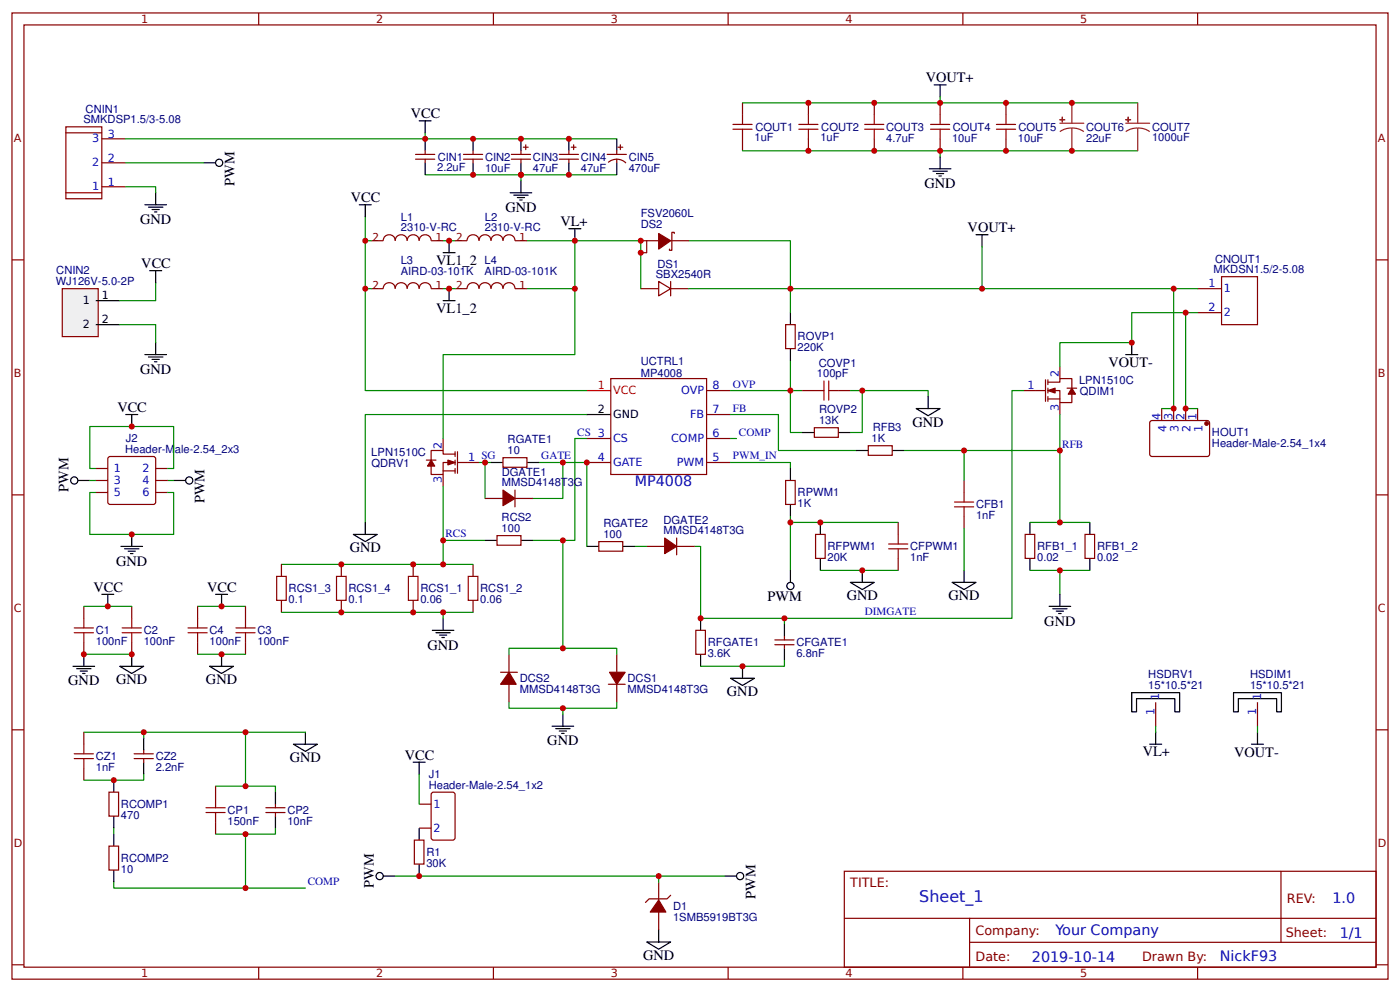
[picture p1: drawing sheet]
<svg xmlns="http://www.w3.org/2000/svg" width="309mm" height="219mm" viewBox="0 0 309 219" stroke-linecap="round" stroke-linejoin="round" font-family="sans-serif">
<g fill="none" stroke="#800" stroke-width=".26">
<path d="M2.6 2.9h304.1v213.2h-304.1zM5.3 5.5h298.7v208h-298.7zM57.1 2.9v2.6M109 2.9v2.6M160.9 2.9v2.6M212.7 2.9v2.6M264.6 2.9v2.6M14.6 28h7.9v15.9h-7.9zM14.6 29.3h7.9M22.5 35.9h5.3M22.5 30.6h5.3M91.8 34.1h4.2"/>
<path d="M91.8 35.1h4.2M93.9 33.3v.8M93.9 35.1v.8M102.4 34.1h4.2M102.4 35.1h4.2M104.5 33.3v.8M104.5 35.1v.8M113 34.1h4.2M113 35.1h4.2M115.1 33.3v.8M115.1 35.1v.8M115.6 32.5h1.1"/>
<path d="M116.2 32v1M123.6 34.1h4.2M123.6 35.1h4.2M125.7 33.3v.8M125.7 35.1v.8M126.2 32.5h1.1M126.7 32v1M134.1 34.1h4.3M134.4 35.9a2.85 2.85 0 0 1 3.9 .1M136.3 33.3v.8M136.3 35.1v.8M136.5 32.5h1.1"/>
<path d="M137.1 32v1M164 22.7v2.6M164 30.6v2.7M178.6 22.7v2.6M178.6 30.6v2.7M2.6 57.4h2.7M14.6 42.5h7.9M22.5 41.2h5.3M304 57.4h2.7M141.6 63.7h3.9M145.5 62.1l2.7 1.6-2.7 1.6zM148.2 63.7h3.9"/>
<path d="M148.2 62.1v3.2M173.6 71.6h2.1v5.3h-2.1zM264.6 63.7h5.3M264.6 69h5.3M269.9 61.1h7.9v10.5h-7.9zM129.6 96.8h5.3M134.9 83.6h21.2v21.1h-21.2zM156.1 96.8h5.3M156.1 91.5h5.3M156.1 86.2h5.3M177.3 86.2h2.6M179.9 94.4h5.3v2.1h-5.3z"/>
<path d="M185.2 86.2h2.7M191.8 98.4h5.3v2.1h-5.3zM254.1 93.1l.4-.3 12.5 .1 .2 .4v7.2l-.5 .3-12.4-.1-.3-.5zM256.6 90.2v2.6M259.3 90.2v2.6M261.9 90.2v2.6M264.6 90.2v2.6M2.6 109.2h2.7M21.2 103.4h2.6M21.2 106h2.6M21.2 108.7h2.6M23.9 101l.4-.2h9.8l.3 .5-.1 9.8-.4 .2h-9.8l-.3-.5z"/>
<path d="M34.4 103.4h2.6M34.4 106h2.6M34.4 108.7h2.6M107.2 110h3.9M109.8 118.2h5.3v2.1h-5.3zM111.1 101h5.3v2.1h-5.3zM113.8 110h3.9M113.8 108.2v3.7M129.6 102.1h5.3M132.3 119.5h5.3v2.2h-5.3zM149.5 118.7v3.7M156.1 102.1h5.3"/>
<path d="M173.6 106h2.1v5.3h-2.1zM180.2 118h2.1v5.2h-2.1zM226.5 118h2.1v5.2h-2.1zM239.7 118h2.1v5.2h-2.1zM304 109.2h2.7M18.5 133.8v2.7M29.1 133.8v2.7M43.7 133.8v2.7M54.2 133.8v2.7M62.2 124.6v2.6M62.2 132.5v2.6M75.4 124.6v2.6"/>
<path d="M75.4 132.5v2.6M91.3 124.6v2.6M91.3 132.5v2.6M104.5 124.6v2.6M104.5 132.5v2.6M142.9 120.6h3.9M149.5 120.6h4M153.7 139.1h2.1v5.3h-2.1zM18.5 141.8v2.6M29.1 141.8v2.6M43.7 141.8v2.6M54.2 141.8v2.6"/>
<path d="M110.6 148.4h3.7M112.4 144.4v4M112.4 151v4M134.4 151h3.7M136.3 144.4v4M136.3 151v4M171.2 142.3h4.2M171.2 141.2h4.2M173.3 140.4v.8M173.3 142.3v.8M255.3 155v5.3M277.8 155v5.3"/>
<path d="M2.6 161.1h2.7M24.1 174.8h2.1v5.3h-2.1zM29.6 167.4h4.3M29.6 166.4h4.3M31.7 165.6v.8M31.7 167.4v.8M47.6 173.5v2.7M58.7 179.3h4.3M58.7 178.3h4.3M60.9 177.5v.8M60.9 179.3v.8M92.6 177.5h2.6"/>
<path d="M95.3 175.1l.5-.3h4.2l.5 .3v9.8l-.2 .4-4.5 .1-.5-.2zM304 161.1h2.7M24.1 186.7h2.1v5.3h-2.1zM47.6 181.5v2.6M92.6 182.8h2.6M145.5 194.7v3.9M148.2 197.6l-.8 .8h-4l-.8 .8M186.5 192.3h117.5v21.2h-117.5zM283 192.3v15.7M2.6 212.9h2.7M57.1 213.5v2.6M109 213.5v2.6"/>
<path d="M145.5 201.3v4M160.9 213.5v2.6M186.6 202.7h117.3M212.7 213.5v2.6M214.2 208h89.7M214.2 202.7v10.6M264.6 213.5v2.6M304 212.9h2.7"/>
</g>
<g fill="none" stroke="#080" stroke-width=".26">
<path d="M27.8 35.9h17.2M93.9 29.3v1.3h-66.1M93.9 30.6h42.4M93.9 38.6h42.4M115.1 38.6v1.3M164 22.7h87.4M164 33.3h87.4M207.7 21.4v1.3M207.7 33.3v1.3M27.8 41.2h6.6v1.3M80.7 47.8v38.4h48.9M80.7 53.1h1.3"/>
<path d="M97.9 53.1h2.6M116.4 53.1h10.6M127 53.1h14.6v10.6M127 53.1v10.6h-10.6M152.1 53.1h22.5v10.6h-22.5M217 54.5v9.2M80.7 63.7h1.3M97.9 63.7h2.6M174.6 79.6v6.6h2.7M259.3 63.7v26.5h-2.7M261.9 69v21.2h2.7M264.6 63.7h-90v5.3"/>
<path d="M264.6 69h-14.6v6.6h-15.8v5.3M129.6 91.5h-48.9v23.8M129.6 96.8h-2.6v22.5h-9.3M161.4 86.2h13.2v9.3h2.7M161.4 91.5h10.6v7.9h17.2M161.4 96.8h1.3M187.9 86.2h2.6M199.8 99.4h34.4v15.9M205.1 87.5v-1.3h-14.6v9.3h-2.6M213 99.4v6.6M226.2 86.2h-2.6v50.3h-50.3M234.2 91.5v7.9"/>
<path d="M19.8 106h1.4M21.2 103.4h-1.4v-9.3h18.6v9.3h-1.4M21.2 108.7h-1.4v9.3h18.6v-9.3h-1.4M37 106h1.4M105.8 102.1h1.4v7.9M107.2 119.3h-9.3v5.3M107.2 102.1h1.3M117.7 110h6.7v-7.9h5.2v18.5M119.1 102.1h5.3M124.4 119.3v23.8M161.4 102.1h13.2v1.3M174.6 114v11.9"/>
<path d="M174.6 115.3h23.8M213 116.6v9.3M227.5 115.3h13.3M18.5 133.8h10.6M43.7 133.8h10.5M62.2 135.1h42.3M62.2 124.6h42.3M97.9 135.1v1.4M140.2 120.6h2.7M153.5 120.6h1.3v15.9h18.5v1.3M181.2 125.9h17.2M227.5 125.9h13.3"/>
<path d="M234.2 125.9v5.3M18.5 144.4h10.6M43.7 144.4h10.5M112.4 144.4v-1.3h23.9v1.3M112.4 155v1.3h23.9v-1.3M124.4 156.3v1.3M173.3 145.7v1.4h-18.5M18.5 161.6h13.2v1.3M31.7 170.9v1.3h-13.2M31.7 161.6h22.5v11.9M47.6 173.5h13.3v1.3M54.2 161.6h13.3"/>
<path d="M92.6 170.9v6.6M255.3 160.3v1.3M277.8 160.3v1.3M25.1 182.8v1.3M54.2 184.1v11.9h-29.1v-1.3M54.2 196h13.3M60.9 182.8v1.3h-13.3M87.3 193.4h58.2v1.3M145.5 193.4h14.6"/>
</g>
<path d="M82 53.1h2.7a1.32 1.32 0 0 1 1.3-1.3 1.32 1.32 0 0 1 1.3 1.3 1.32 1.32 0 0 1 1.3-1.3 1.32 1.32 0 0 1 1.4 1.3 1.32 1.32 0 0 1 1.3-1.3 1.32 1.32 0 0 1 1.3 1.3 1.32 1.32 0 0 1 1.3-1.3 1.32 1.32 0 0 1 1.3 1.3h2.7M100.5 53.1h2.7a1.32 1.32 0 0 1 1.3-1.3 1.32 1.32 0 0 1 1.3 1.3 1.32 1.32 0 0 1 1.4-1.3 1.32 1.32 0 0 1 1.3 1.3 1.32 1.32 0 0 1 1.3-1.3 1.32 1.32 0 0 1 1.3 1.3 1.32 1.32 0 0 1 1.3-1.3 1.32 1.32 0 0 1 1.4 1.3h2.6M82 63.7h2.7a1.32 1.32 0 0 1 1.3-1.3 1.32 1.32 0 0 1 1.3 1.3 1.32 1.32 0 0 1 1.3-1.3 1.32 1.32 0 0 1 1.4 1.3 1.32 1.32 0 0 1 1.3-1.3 1.32 1.32 0 0 1 1.3 1.3 1.32 1.32 0 0 1 1.3-1.3 1.32 1.32 0 0 1 1.3 1.3h2.7M100.5 63.7h2.7a1.32 1.32 0 0 1 1.3-1.3 1.32 1.32 0 0 1 1.3 1.3 1.32 1.32 0 0 1 1.4-1.3 1.32 1.32 0 0 1 1.3 1.3 1.32 1.32 0 0 1 1.3-1.3 1.32 1.32 0 0 1 1.3 1.3 1.32 1.32 0 0 1 1.3-1.3 1.32 1.32 0 0 1 1.4 1.3h2.6" fill="none" stroke="#840000" stroke-width=".26"/>
<g fill="none" stroke="#000" stroke-width=".26">
<path d="M206.4 18.7h2.6M207.7 18.7v2.7M45 35.9h2.6M92.6 26.7h2.6M93.9 26.7v2.6M93.9 30.6v2.7M93.9 35.9v2.7M104.5 30.6v2.7M104.5 35.9v2.7M115.1 30.6v2.7M115.1 35.9v2.7M115.1 39.9v2.6"/>
<path d="M125.7 30.6v2.7M125.7 35.9v2.7M136.3 30.6v2.7M136.3 35.9v2.7M205.3 37.3h4.8M206.1 37.8h3.2M206.9 38.3h1.6M207.4 38.8h.6M207.7 34.6v2.7M32 45.2h4.8M32.8 45.7h3.2M33.6 46.2h1.6"/>
<path d="M34.1 46.8h.6M34.4 42.5v2.7M79.4 45.2h2.6M80.7 45.2v2.6M97.9 55.8h2.6M99.2 53.1v2.7M112.7 42.5h4.8M113.5 43.1h3.2M114.3 43.6h1.6M114.8 44.1h.6M125.7 50.5h2.6M127 50.5v2.6"/>
<path d="M215.6 51.8h2.7M217 51.8v2.7M97.9 66.4h2.6M99.2 63.7v2.7M174.6 69v2.6M174.6 76.9v2.7M248.7 78.3h2.7M250 75.6v2.7M129.6 91.5h5.3M177.3 95.5h2.6M185.2 95.5h2.7M189.2 99.4h2.6"/>
<path d="M197.1 99.4h2.7M202.4 90.2h5.3l-2.6 1.6zM205.1 87.5v2.7M17.2 106h2.6M29.1 118v2.6M38.4 106h2.6M78.1 118h5.2l-2.6 1.5zM80.7 115.3v2.7M107.2 119.3h2.6M108.5 102.1h2.6M115.1 119.3h2.6M116.4 102.1h2.7"/>
<path d="M174.6 103.4v2.6M174.6 111.3v2.7M181.2 115.3v2.7M227.5 115.3v2.7M240.8 115.3v2.7M22.5 131.2h2.6M23.8 131.2v2.6M26.7 120.6h4.8M27.5 121.1h3.2M28.3 121.7h1.6M28.8 122.2h.6M47.6 131.2h2.7"/>
<path d="M48.9 131.2v2.6M95.5 139.1h4.8M96.3 139.6h3.2M97.9 136.5v2.6M129.6 120.6h2.7M137.6 120.6h2.6M154.8 136.5v2.6M173.3 137.8v2.6M174.6 125.9v2.6M181.2 123.2v2.7M187.9 128.5h5.2l-2.6 1.6zM190.5 125.9v2.6"/>
<path d="M210.3 128.5h5.3l-2.6 1.6zM213 125.9v2.6M227.5 123.2v2.7M231.8 133.8h4.7M232.6 134.4h3.1M233.4 134.9h1.5M233.9 135.4h.5M234.2 131.2v2.6M240.8 123.2v2.7M16.1 147.1h4.8M16.9 147.6h3.2M17.7 148.1h1.6"/>
<path d="M18.3 148.6h.5M18.5 144.4v2.7M26.5 147.1h5.2l-2.6 1.5zM29.1 144.4v2.7M46.3 147.1h5.3l-2.7 1.5zM48.9 144.4v2.7M97.1 140.2h1.6M97.6 140.7h.6M124.4 157.6v2.7M154.8 144.4v2.7M161.4 149.7h5.3l-2.7 1.6zM164 147.1v2.6"/>
<path d="M173.3 143.1v2.6M250 152.9h10.6v4.2h-1v-2.9h-8.5v2.9h-1.1zM272.5 152.9h10.6v4.2h-1.1v-2.9h-8.4v2.9h-1.1zM25.1 172.2v2.6M31.7 162.9v2.7M31.7 168.2v2.7M60.9 174.8v2.7M64.8 164.3h5.3l-2.6 1.5zM67.5 161.6v2.7M122 160.3h4.7M122.8 160.8h3.1M123.6 161.3h1.5"/>
<path d="M124.1 161.9h.5M254 164.3h2.6M255.3 161.6v2.7M276.5 164.3h2.6M277.8 161.6v2.7M25.1 180.1v2.7M25.1 184.1v2.6M25.1 192v2.7M60.9 180.1v2.7M84.7 193.4h2.6M160.1 193.4h2.6M142.9 207.9h5.3l-2.7 1.6z"/>
<path d="M145.5 205.3v2.6"/>
<circle cx="48.4" cy="35.9" r=".79"/>
<circle cx="16.4" cy="106" r=".79"/>
<circle cx="41.8" cy="106" r=".79"/>
<circle cx="174.6" cy="129.3" r=".79"/>
<circle cx="83.9" cy="193.4" r=".79"/>
<circle cx="163.5" cy="193.4" r=".79"/>
</g>
<path d="M129.6 86.2h5.3" fill="none" stroke="#f00" stroke-width=".26"/>
<g fill="#800" stroke="#800" stroke-width=".26">
<path d="M111.1 108.2l2.7 1.8-2.7 1.6z"/>
<path d="M146.8 118.7l2.7 1.9-2.7 1.6z"/>
<path d="M134.7 148.4h3.4l-1.8 2.6z"/>
<path d="M112.4 148.4l1.6 2.6h-3.4z"/>
<path d="M145.5 198.6l1.6 2.7h-3.4z"/>
<circle cx="266.6" cy="93.5" r=".4"/>
</g>
<g fill="none" stroke="#a00000" stroke-width=".26">
<path d="M161.9 28.5h4.3M161.9 27.5h4.3M164 25.3v2.2M164 28.5v2.1M176.5 28.5h4.2M176.5 27.5h4.2M178.6 25.3v2.2M178.6 28.5v2.1M179.9 86.2h2.1M182 84.1v4.2M183.1 84.1v4.2M183.1 86.2h2.1"/>
<path d="M16.4 138.6h4.2M16.4 139.6h4.2M18.5 136.5v2.1M18.5 139.6v2.2M27 138.6h4.2M27 139.6h4.2M29.1 136.5v2.1M29.1 139.6v2.2M41.5 138.6h4.3M41.5 139.6h4.3M43.7 136.5v2.1M43.7 139.6v2.2"/>
<path d="M52.1 138.6h4.3M52.1 139.6h4.3M54.2 136.5v2.1M54.2 139.6v2.2M61.1 127.2h2.1v5.3h-2.1zM74.3 127.2h2.2v5.3h-2.2zM90.2 127.2h2.1v5.3h-2.1zM103.5 127.2h2.1v5.3h-2.1zM45.5 179.3h4.2M45.5 178.3h4.2M47.6 176.2v2.1M47.6 179.3v2.2"/>
</g>
<path d="M234.2 27.2h5.2M236.8 28.3l1.4 .1 1.2 .7M236.8 28.3l-1.4 .1-1.2 .7M236.8 22.7v4.5M236.8 28.3v5M248.7 27.2h5.3M251.4 28.3l1.3 .1 1.3 .7M251.4 28.3l-1.4 .1-1.3 .7M251.4 22.7v4.5M251.4 28.3v5" fill="none" stroke="#8d2323" stroke-width=".26"/>
<g fill="#8d2323" stroke="#8d2323" stroke-width=".26">
<path d="M248.7 26.4h1.1z"/>
<path d="M249.2 25.9l.1 1z"/>
<path d="M234.2 26.4h1z"/>
<path d="M234.7 25.9v1z"/>
</g>
<path d="M13.8 63.7h7.9v10.6h-7.9z" fill="#efefef" stroke="#800" stroke-width=".26"/>
<g fill="none" stroke="#000" stroke-width=".26">
<path d="M33.1 59.7h2.6M34.4 59.7v2.7M21.2 66.4h5.3M21.2 71.6h5.3M32 78.3h4.8M32.8 78.8h3.2M33.6 79.3h1.6M34.1 79.9h.6M34.4 75.6v2.7M27.8 91.5h2.6M29.1 91.5v2.6M91.3 168.2h2.6"/>
<path d="M92.6 168.2v2.7M92.6 182.8v2.6M92.6 190.7v2.7"/>
</g>
<path d="M26.5 71.6h7.9v4M34.4 62.4v4h-7.9M127 63.7v14.6h-29.1v18.5M97.9 107.4v11.9" fill="none" stroke="#080" stroke-width=".26"/>
<g fill="none" stroke="#800" stroke-width=".26">
<path d="M193.1 22.7v2.6M193.1 30.6v2.7M207.7 22.7v2.6M207.7 30.6v2.7M222.2 22.7v2.6M222.2 30.6v2.7M141.6 53.1h3.9M142.9 53.1v2.7h-1.3M148.2 53.1h3.9M149 51.5v-.2h-.6v3.9h-.5v-.2M97.9 96.8v2.6M100.5 99.7v1.1"/>
<path d="M101.1 99.7v4.8M226.2 86.2h4.8M231 83.8v4.8M231.5 84.3h2.7v-.7h2.6v2.1M231.5 86.2h2.7v2.6h2.6v-1.8M231.5 88.1h2.7M231.5 83.8v1.1M231.5 85.7v1M231.5 87.5v1.1M234.2 80.9v2.7M234.2 88.8v2.7M235.7 85.7h2.2"/>
<path d="M94.2 101.5h2.1M97.9 103.9h2.6M97.9 104.7v2.7M100.5 100.2h-2.6v-.8h-2.7v2.1M100.5 102.1h-2.6v2.6h-2.7v-1.8M100.5 101.5v1.1M100.5 103.4v1.1M101.1 102.1h4.7M198.4 115.3v2.7M213 106v2.7M213 114v2.6M198.4 123.2v2.7"/>
<path d="M18.5 161.6v2.7M18.5 169.5v2.7M91.5 185.4h2.2v5.3h-2.2z"/>
</g>
<g fill="#800" stroke="#800" stroke-width=".26">
<path d="M145.5 51.5l2.7 1.6-2.7 1.9z"/>
<path d="M99 101.5l1.5 .6-1.5 .5z"/>
<path d="M95.2 101.5l.8 1.4h-1.5z"/>
<path d="M231.5 86.2l1.6-.5v1z"/>
<path d="M236.8 85.7l.8 1.3h-1.6z"/>
</g>
<g fill="none" stroke="#a00000" stroke-width=".26">
<path d="M191 28.5h4.3M191 27.5h4.3M193.1 25.3v2.2M193.1 28.5v2.1M205.6 28.5h4.2M205.6 27.5h4.2M207.7 25.3v2.2M207.7 28.5v2.1M220.1 28.5h4.3M220.1 27.5h4.3M222.2 25.3v2.2M222.2 28.5v2.1"/>
<path d="M198.4 118v2.1M210.9 111.9h4.2M210.9 110.8h4.2M213 108.7v2.1M213 111.9v2.1M196.3 121.1h4.3M196.3 120.1h4.3M198.4 121.1v2.1M16.4 167.4h4.2M16.4 166.4h4.2M18.5 164.3v2.1M18.5 167.4v2.1"/>
</g>
<g fill="#c00">
<circle cx="259.3" cy="63.7" r=".66"/>
<circle cx="97.9" cy="119.3" r=".66"/>
<circle cx="97.9" cy="124.6" r=".66"/>
<circle cx="127" cy="63.7" r=".66"/>
<circle cx="193.1" cy="22.7" r=".66"/>
<circle cx="193.1" cy="33.3" r=".66"/>
<circle cx="141.6" cy="55.8" r=".66"/>
<circle cx="141.6" cy="53.1" r=".66"/>
<circle cx="80.7" cy="53.1" r=".66"/>
<circle cx="127" cy="53.1" r=".66"/>
<circle cx="75.4" cy="135.1" r=".66"/>
<circle cx="75.4" cy="124.6" r=".66"/>
<circle cx="236.8" cy="33.3" r=".66"/>
<circle cx="236.8" cy="22.7" r=".66"/>
<circle cx="178.6" cy="22.7" r=".66"/>
<circle cx="178.6" cy="33.3" r=".66"/>
<circle cx="207.7" cy="22.7" r=".66"/>
<circle cx="207.7" cy="33.3" r=".66"/>
<circle cx="124.4" cy="119.3" r=".66"/>
<circle cx="99.2" cy="53.1" r=".66"/>
<circle cx="104.5" cy="30.6" r=".66"/>
<circle cx="261.9" cy="90.2" r=".66"/>
<circle cx="261.9" cy="69" r=".66"/>
<circle cx="250" cy="75.6" r=".66"/>
<circle cx="181.2" cy="115.3" r=".66"/>
<circle cx="25.1" cy="172.2" r=".66"/>
<circle cx="213" cy="99.4" r=".66"/>
<circle cx="54.2" cy="161.6" r=".66"/>
<circle cx="54.2" cy="184.1" r=".66"/>
<circle cx="107.2" cy="102.1" r=".66"/>
<circle cx="174.6" cy="63.7" r=".66"/>
<circle cx="174.6" cy="115.3" r=".66"/>
<circle cx="129.6" cy="102.1" r=".66"/>
<circle cx="173.3" cy="136.5" r=".66"/>
<circle cx="174.6" cy="86.2" r=".66"/>
<circle cx="164" cy="147.1" r=".66"/>
<circle cx="124.4" cy="102.1" r=".66"/>
<circle cx="54.2" cy="173.5" r=".66"/>
<circle cx="31.7" cy="161.6" r=".66"/>
<circle cx="54.2" cy="196" r=".66"/>
<circle cx="234.2" cy="125.9" r=".66"/>
<circle cx="234.2" cy="115.3" r=".66"/>
<circle cx="190.5" cy="86.2" r=".66"/>
<circle cx="217" cy="63.7" r=".66"/>
<circle cx="97.9" cy="135.1" r=".66"/>
<circle cx="124.4" cy="156.3" r=".66"/>
<circle cx="234.2" cy="99.4" r=".66"/>
<circle cx="154.8" cy="136.5" r=".66"/>
<circle cx="18.5" cy="144.4" r=".66"/>
<circle cx="29.1" cy="144.4" r=".66"/>
<circle cx="23.8" cy="133.8" r=".66"/>
<circle cx="48.9" cy="133.8" r=".66"/>
<circle cx="48.9" cy="144.4" r=".66"/>
<circle cx="259.3" cy="90.2" r=".66"/>
<circle cx="93.9" cy="30.6" r=".66"/>
<circle cx="115.1" cy="30.6" r=".66"/>
<circle cx="115.1" cy="38.6" r=".66"/>
<circle cx="125.7" cy="30.6" r=".66"/>
<circle cx="125.7" cy="38.6" r=".66"/>
<circle cx="104.5" cy="38.6" r=".66"/>
<circle cx="124.4" cy="143.1" r=".66"/>
<circle cx="190.5" cy="125.9" r=".66"/>
<circle cx="145.5" cy="193.4" r=".66"/>
<circle cx="91.3" cy="124.6" r=".66"/>
<circle cx="91.3" cy="135.1" r=".66"/>
<circle cx="99.2" cy="63.7" r=".66"/>
<circle cx="80.7" cy="63.7" r=".66"/>
<circle cx="29.1" cy="118" r=".66"/>
<circle cx="92.6" cy="193.4" r=".66"/>
<circle cx="222.2" cy="22.7" r=".66"/>
<circle cx="222.2" cy="33.3" r=".66"/>
<circle cx="29.1" cy="94.1" r=".66"/>
</g>
<text font-size="3.5" fill="#00f" x="203.1" y="199.1">Sheet_1</text>
<g font-size="3.2">
<text x="204.5" y="18.2">VOUT+</text>
<text x="90.8" y="26.1">VCC</text>
<text x="51.8" y="41" transform="rotate(-90 51.8 41)">PWM</text>
<text x="204.3" y="41.5">GND</text>
<text x="77.5" y="44.7">VCC</text>
<text x="111.7" y="46.8">GND</text>
<text x="31" y="49.4">GND</text>
<text x="123.8" y="50">VL+</text>
<text x="213.8" y="51.3">VOUT+</text>
<text x="31.2" y="59.2">VCC</text>
<text x="96.4" y="58.4">VL1_2</text>
<text x="96.4" y="69">VL1_2</text>
<text x="31" y="82.5">GND</text>
<text x="244.9" y="81">VOUT-</text>
<text x="25.9" y="91">VCC</text>
<text x="201.6" y="94.1">GND</text>
<text x="15.2" y="108.6" transform="rotate(-90 15.2 108.6)">PWM</text>
<text x="45.2" y="111.1" transform="rotate(-90 45.2 111.1)">PWM</text>
<text x="25.7" y="124.8">GND</text>
<text x="77.3" y="121.9">GND</text>
<text x="20.6" y="130.7">VCC</text>
<text x="45.8" y="130.7">VCC</text>
<text x="169.6" y="132.7">PWM</text>
<text x="187.1" y="132.5">GND</text>
<text x="209.5" y="132.5">GND</text>
<text x="94.5" y="143.4">GND</text>
<text x="230.7" y="138.1">GND</text>
<text x="15.1" y="151.3">GND</text>
<text x="25.7" y="151">GND</text>
<text x="45.5" y="151">GND</text>
<text x="160.6" y="153.7">GND</text>
<text x="89.4" y="167.7">VCC</text>
<text x="120.9" y="164.5">GND</text>
<text x="252.5" y="166.9">VL+</text>
<text x="272.7" y="167">VOUT-</text>
<text x="64" y="168.2">GND</text>
<text x="82.6" y="195.9" transform="rotate(-90 82.6 195.9)">PWM</text>
<text x="166.9" y="198.4" transform="rotate(-90 166.9 198.4)">PWM</text>
<text x="142.1" y="211.9">GND</text>
</g>
<g font-size="3.2" fill="#00f">
<text x="140.2" y="107.4">MP4008</text>
<text x="294.4" y="199.2">1.0</text>
<text x="233.2" y="206.4">Your Company</text>
<text x="296" y="207">1/1</text>
<text x="228" y="212.3">2019-10-14</text>
<text x="269.5" y="212.2">NickF93</text>
</g>
<g font-size="2.8" fill="#800">
<text x="187.9" y="195.7">TITLE:</text>
<text x="284.3" y="199.2">REV:</text>
<text x="215.5" y="206.4">Company:</text>
<text x="284.1" y="206.9">Sheet:</text>
<text x="215.5" y="212.1">Date:</text>
<text x="252.3" y="212.2">Drawn By:</text>
</g>
<g font-size="2.5" fill="#800">
<text x="31.2" y="5.1">1</text>
<text x="83.1" y="5.1">2</text>
<text x="134.9" y="5.1">3</text>
<text x="186.8" y="5.1">4</text>
<text x="238.7" y="5.1">5</text>
<text x="3" y="31.4">A</text>
<text x="304.4" y="31.4">A</text>
<text x="3" y="83.3">B</text>
<text x="304.4" y="83.3">B</text>
<text x="3" y="135.1">C</text>
<text x="304.4" y="135.1">C</text>
<text x="3" y="187">D</text>
<text x="304.4" y="187">D</text>
<text x="31.2" y="215.7">1</text>
<text x="83.1" y="215.7">2</text>
<text x="134.9" y="215.7">3</text>
<text x="186.8" y="215.7">4</text>
<text x="238.7" y="215.7">5</text>
</g>
<g font-size="2.5" fill="#000080">
<text x="18.4" y="27.2">SMKDSP1.5/3-5.08</text>
<text x="18.9" y="24.9">CNIN1</text>
<text x="166.9" y="28.9">COUT1</text>
<text x="181.5" y="28.9">COUT2</text>
<text x="195.8" y="28.8">COUT3</text>
<text x="210.5" y="28.9">COUT4</text>
<text x="225" y="28.9">COUT5</text>
<text x="240" y="28.9">COUT6</text>
<text x="254.5" y="28.9">COUT7</text>
<text x="96.7" y="35.5">CIN1</text>
<text x="107.2" y="35.5">CIN2</text>
<text x="117.7" y="35.5">CIN3</text>
<text x="128.3" y="35.5">CIN4</text>
<text x="138.9" y="35.5">CIN5</text>
<text x="166.7" y="31.2">1uF</text>
<text x="181.2" y="31.2">1uF</text>
<text x="195.8" y="31.2">4.7uF</text>
<text x="210.3" y="31.2">10uF</text>
<text x="224.9" y="31.2">10uF</text>
<text x="240" y="31.2">22uF</text>
<text x="254.5" y="31.2">1000uF</text>
<text x="96.6" y="37.8">2.2uF</text>
<text x="107.2" y="37.9">10uF</text>
<text x="117.7" y="37.9">47uF</text>
<text x="128.3" y="37.9">47uF</text>
<text x="138.9" y="37.9">470uF</text>
<text x="141.6" y="47.8">FSV2060L</text>
<text x="88.6" y="51">2310-V-RC</text>
<text x="88.6" y="48.7">L1</text>
<text x="107.1" y="51">2310-V-RC</text>
<text x="107.1" y="48.7">L2</text>
<text x="141.6" y="50.2">DS2</text>
<text x="88.5" y="58.3">L3</text>
<text x="107.1" y="58.3">L4</text>
<text x="145.2" y="59.1">DS1</text>
<text x="268.4" y="58.1">CNOUT1</text>
<text x="12.3" y="62.9">WJ126V-5.0-2P</text>
<text x="12.4" y="60.4">CNIN2</text>
<text x="88.5" y="60.6">AIRD-03-101K</text>
<text x="107.1" y="60.6">AIRD-03-101K</text>
<text x="144.9" y="61.3">SBX2540R</text>
<text x="268.1" y="60.3">MKDSN1.5/2-5.08</text>
<text x="176.2" y="77.5">220K</text>
<text x="176.2" y="75.1">ROVP1</text>
<text x="141.6" y="83.2">MP4008</text>
<text x="141.6" y="80.5">UCTRL1</text>
<text x="180.5" y="83.3">100pF</text>
<text x="180.9" y="81">COVP1</text>
<text x="238.4" y="84.8">LPN1510C</text>
<text x="238.6" y="87.2">QDIM1</text>
<text x="181" y="93.6">13K</text>
<text x="181" y="91.2">ROVP2</text>
<text x="192.8" y="95.1">RFB3</text>
<text x="27.6" y="100">Header-Male-2.54_2x3</text>
<text x="27.8" y="97.5">J2</text>
<text x="82" y="100.7">LPN1510C</text>
<text x="112.1" y="100.2">10</text>
<text x="112.1" y="97.8">RGATE1</text>
<text x="192.6" y="97.6">1K</text>
<text x="267.8" y="98.6">Header-Male-2.54_1x4</text>
<text x="267.8" y="96.2">HOUT1</text>
<text x="82" y="103">QDRV1</text>
<text x="110.9" y="107.4">MMSD4148T3G</text>
<text x="110.9" y="105">DGATE1</text>
<text x="176.2" y="111.9">1K</text>
<text x="176.2" y="109.5">RPWM1</text>
<text x="215.6" y="112.2">CFB1</text>
<text x="110.8" y="117.4">100</text>
<text x="110.8" y="115">RCS2</text>
<text x="133.3" y="118.7">100</text>
<text x="133.3" y="116.3">RGATE2</text>
<text x="146.6" y="118">MMSD4148T3G</text>
<text x="146.6" y="115.6">DGATE2</text>
<text x="215.6" y="114.6">1nF</text>
<text x="182.8" y="123.9">20K</text>
<text x="182.8" y="121.5">RFPWM1</text>
<text x="201.1" y="123.8">1nF</text>
<text x="201.1" y="121.5">CFPWM1</text>
<text x="229.1" y="123.9">0.02</text>
<text x="229.1" y="121.5">RFB1_1</text>
<text x="242.4" y="123.9">0.02</text>
<text x="242.4" y="121.5">RFB1_2</text>
<text x="63.8" y="130.7">RCS1_3</text>
<text x="77" y="130.7">RCS1_4</text>
<text x="92.9" y="130.7">RCS1_1</text>
<text x="106.1" y="130.7">RCS1_2</text>
<text x="63.8" y="133.1">0.1</text>
<text x="77" y="133.1">0.1</text>
<text x="92.9" y="133.1">0.06</text>
<text x="106.1" y="133.1">0.06</text>
<text x="21.2" y="142.3">100nF</text>
<text x="21.2" y="140">C1</text>
<text x="31.7" y="142.3">100nF</text>
<text x="31.8" y="140">C2</text>
<text x="46.3" y="142.3">100nF</text>
<text x="46.3" y="140">C4</text>
<text x="56.9" y="142.3">100nF</text>
<text x="56.9" y="140">C3</text>
<text x="156.4" y="142.6">RFGATE1</text>
<text x="175.9" y="142.6">CFGATE1</text>
<text x="156.4" y="145">3.6K</text>
<text x="175.9" y="145">6.8nF</text>
<text x="253.7" y="149.7">HSDRV1</text>
<text x="276.2" y="149.7">HSDIM1</text>
<text x="114.8" y="153">MMSD4148T3G</text>
<text x="114.8" y="150.5">DCS2</text>
<text x="138.6" y="153">MMSD4148T3G</text>
<text x="138.6" y="150.6">DCS1</text>
<text x="253.7" y="152.1">15*10.5*21</text>
<text x="276.2" y="152.1">15*10.5*21</text>
<text x="21.2" y="167.8">CZ1</text>
<text x="34.4" y="167.8">CZ2</text>
<text x="21.2" y="170.1">1nF</text>
<text x="34.4" y="170.1">2.2nF</text>
<text x="94.7" y="171.6">J1</text>
<text x="26.7" y="178.4">RCOMP1</text>
<text x="50.3" y="179.7">CP1</text>
<text x="63.5" y="179.7">CP2</text>
<text x="94.7" y="174">Header-Male-2.54_1x2</text>
<text x="26.7" y="180.8">470</text>
<text x="50.3" y="182.1">150nF</text>
<text x="63.5" y="182.1">10nF</text>
<text x="26.7" y="190.2">RCOMP2</text>
<text x="94.2" y="191.3">30K</text>
<text x="94.2" y="188.9">R1</text>
<text x="26.7" y="192.6">10</text>
<text x="148.7" y="203.2">1SMB5919BT3G</text>
<text x="148.7" y="200.8">D1</text>
</g>
<g font-size="2.5" fill="#00f">
<text x="20.4" y="31.4">3</text>
<text x="23.8" y="35.7">2</text>
<text x="23.8" y="30.4">3</text>
<text x="20.4" y="36.7">2</text>
<text x="23.8" y="41">1</text>
<text x="20.4" y="42">1</text>
<text x="267" y="63.4">1</text>
<text x="270.4" y="64.5">1</text>
<text x="267" y="68.7">2</text>
<text x="270.4" y="69.8">2</text>
<text x="233.9" y="83.3" transform="rotate(-90 233.9 83.3)">2</text>
<text x="150.5" y="87">OVP</text>
<text x="157.4" y="85.9">8</text>
<text x="161.9" y="85.5">OVP</text>
<text x="227" y="85.9">1</text>
<text x="152.5" y="92.3">FB</text>
<text x="157.4" y="91.2">7</text>
<text x="161.9" y="90.8">FB</text>
<text x="233.9" y="90.7" transform="rotate(-90 233.9 90.7)">3</text>
<text x="256.4" y="92.7" transform="rotate(-90 256.4 92.7)">4</text>
<text x="257.7" y="95.4" transform="rotate(-90 257.7 95.4)">4</text>
<text x="259" y="92.7" transform="rotate(-90 259 92.7)">3</text>
<text x="260.3" y="95.4" transform="rotate(-90 260.3 95.4)">3</text>
<text x="261.7" y="92.7" transform="rotate(-90 261.7 92.7)">2</text>
<text x="263" y="95.4" transform="rotate(-90 263 95.4)">2</text>
<text x="264.3" y="92.7" transform="rotate(-90 264.3 92.7)">1</text>
<text x="265.6" y="95.4" transform="rotate(-90 265.6 95.4)">1</text>
<text x="97.6" y="99.2" transform="rotate(-90 97.6 99.2)">2</text>
<text x="103.5" y="101.8">1 SG</text>
<text x="119.6" y="101.4">GATE</text>
<text x="127.5" y="96.1">CS 3</text>
<text x="132" y="101.8">4</text>
<text x="135.5" y="97.6">CS</text>
<text x="148.3" y="97.6">COMP</text>
<text x="157.4" y="101.8">5</text>
<text x="157.4" y="96.5">6</text>
<text x="161.9" y="101.4">PWM_IN</text>
<text x="163.2" y="96.1">COMP</text>
<text x="234.7" y="98.8">RFB</text>
<text x="25.1" y="104.2">1</text>
<text x="25.1" y="106.8">3</text>
<text x="31.5" y="104.2">2</text>
<text x="31.5" y="106.8">4</text>
<text x="97.6" y="106.6" transform="rotate(-90 97.6 106.6)">3</text>
<text x="135.5" y="102.9">GATE</text>
<text x="149.5" y="102.9">PWM</text>
<text x="25.1" y="109.5">5</text>
<text x="31.5" y="109.5">6</text>
<text x="98.4" y="118.6">RCS</text>
<text x="191" y="135.8">DIMGATE</text>
<text x="256.1" y="154.5" transform="rotate(-90 256.1 154.5)">1</text>
<text x="278.6" y="154.5" transform="rotate(-90 278.6 154.5)">1</text>
<text x="255.1" y="157.9" transform="rotate(-90 255.1 157.9)">1</text>
<text x="277.5" y="157.9" transform="rotate(-90 277.5 157.9)">1</text>
<text x="95.8" y="178.3">1</text>
<text x="95.8" y="183.6">2</text>
<text x="68" y="195.3">COMP</text>
</g>
<g font-size="2.5">
<text x="18.3" y="67.2">1</text>
<text x="22.5" y="66.1">1</text>
<text x="22.5" y="71.4">2</text>
<text x="18.3" y="72.4">2</text>
<text x="132" y="91.2">2</text>
<text x="135.5" y="92.3">GND</text>
</g>
<g font-size="2.5" fill="#f00">
<text x="132" y="85.9">1</text>
<text x="135.5" y="87">VCC</text>
</g>
<g font-size="2.4" fill="#840000">
<text x="82.3" y="53.1">2</text>
<text x="96.2" y="53.1">1</text>
<text x="100.8" y="53.1">2</text>
<text x="114.7" y="53.1">1</text>
<text x="82.3" y="63.7">2</text>
<text x="96.2" y="63.7">1</text>
<text x="100.8" y="63.7">2</text>
<text x="114.7" y="63.7">1</text>
</g>
</svg>
